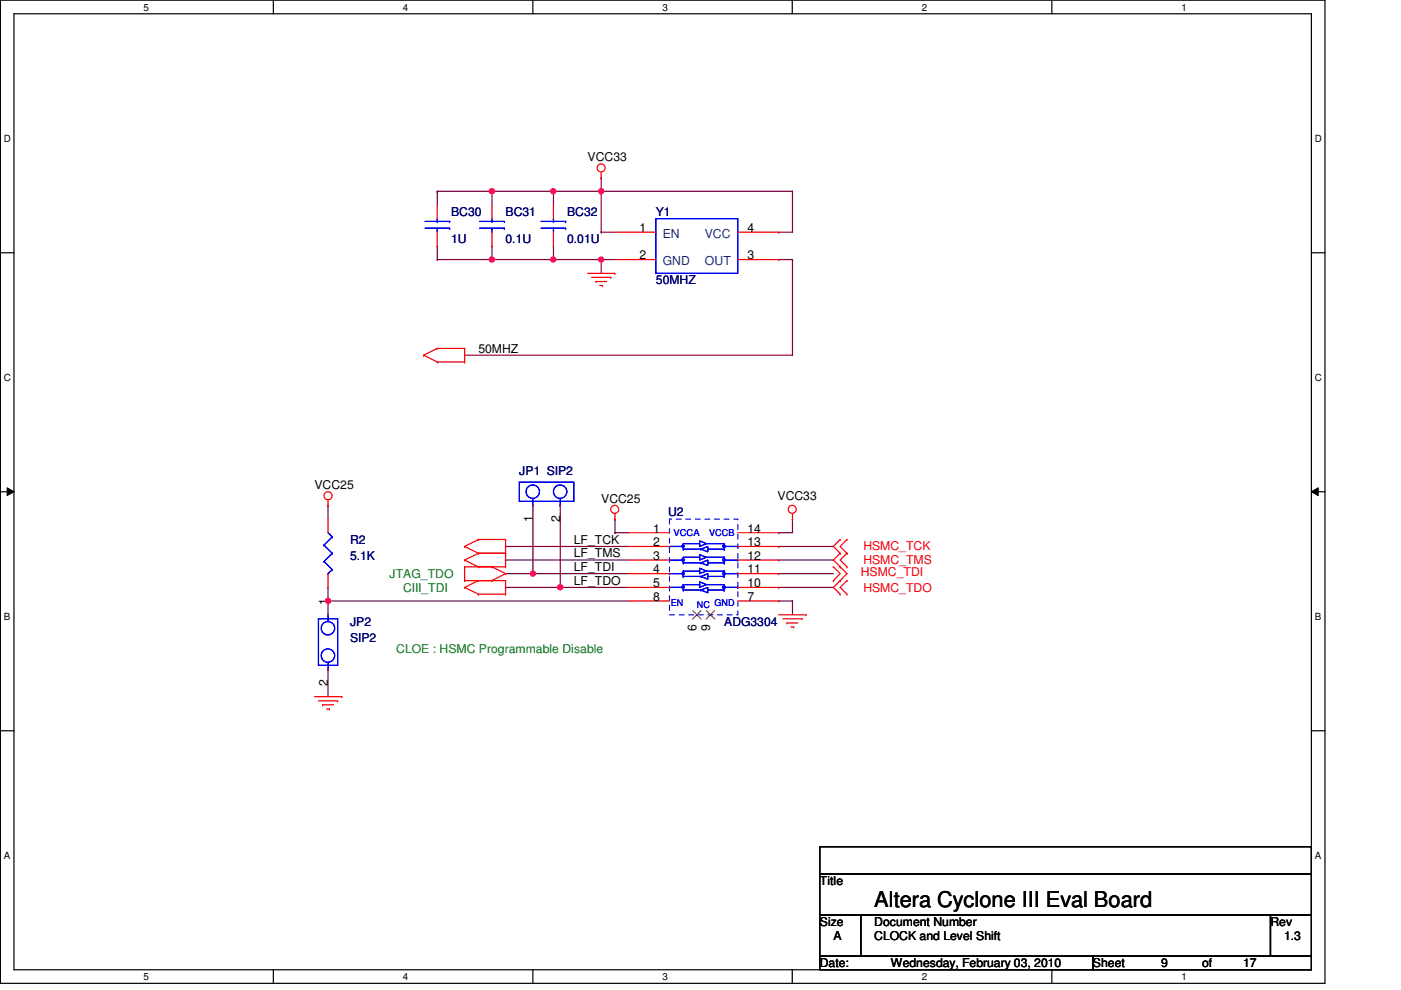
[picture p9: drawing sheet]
<svg xmlns="http://www.w3.org/2000/svg" width="297mm" height="210mm" viewBox="0 0 297 210" stroke-linecap="round" stroke-linejoin="round" font-family="sans-serif">
<path d="M.1 0h280.8v208.5h-280.8zM3 2.9h275v202.7h-275z" fill="none" stroke="#000" stroke-width=".25"/>
<g fill="#fff">
<path d="M30.4 .3h1.2v2.4h-1.2z"/>
<path d="M30.4 205.9h1.2v2.3h-1.2z"/>
</g>
<path d="M58 0v2.9M58 205.6v2.9" fill="none" stroke="#000" stroke-width=".25"/>
<g fill="#fff">
<path d="M85.4 .3h1.2v2.4h-1.2z"/>
<path d="M85.4 205.9h1.2v2.3h-1.2z"/>
</g>
<path d="M113 0v2.9M113 205.6v2.9" fill="none" stroke="#000" stroke-width=".25"/>
<g fill="#fff">
<path d="M140.5 .3h1.1v2.4h-1.1z"/>
<path d="M140.5 205.9h1.1v2.3h-1.1z"/>
</g>
<path d="M168 0v2.9M168 205.6v2.9" fill="none" stroke="#000" stroke-width=".25"/>
<g fill="#fff">
<path d="M195.4 .3h1.2v2.4h-1.2z"/>
<path d="M195.4 205.9h1.2v2.3h-1.2z"/>
</g>
<path d="M223 0v2.9M223 205.6v2.9" fill="none" stroke="#000" stroke-width=".25"/>
<g fill="#fff">
<path d="M250.5 .3h1.1v2.4h-1.1z"/>
<path d="M250.5 205.9h1.1v2.3h-1.1z"/>
<path d="M.8 28.2h1.5v2.4h-1.5z"/>
<path d="M278.8 28.2h1.4v2.4h-1.4z"/>
<path d="M.8 78.9h1.5v2.3h-1.5z"/>
<path d="M278.8 78.9h1.4v2.3h-1.4z"/>
</g>
<path d="M.1 53.6h2.9M278 53.6h2.9" fill="none" stroke="#000" stroke-width=".25"/>
<g fill="#fff">
<path d="M.8 129.6h1.4v2.3h-1.4z"/>
<path d="M278.8 129.6h1.3v2.3h-1.3z"/>
</g>
<path d="M.1 104.3h2.9M278 104.3h2.9" fill="none" stroke="#000" stroke-width=".25"/>
<path d="M1.5 103.4l1.5 .9-1.5 .8zM278 104.3l1.5-.9v1.7z" fill="#000"/>
<path d="M1.5 103.4l1.5 .9-1.5 .8zM278 104.3l1.5-.9v1.7z" fill="none" stroke="#000" stroke-width=".21"/>
<g fill="#fff">
<path d="M.8 180.3h1.4v2.3h-1.4z"/>
<path d="M278.8 180.3h1.3v2.3h-1.3z"/>
</g>
<path d="M.1 154.9h2.9M278 154.9h2.9" fill="none" stroke="#000" stroke-width=".25"/>
<path d="M117.3 52.2h.1M117.3 52.2v2.8M127.5 55h.1M127.5 55h2.9" fill="none" stroke="#7f003f" stroke-width=".25"/>
<circle cx="127.5" cy="55" r=".56" fill="#f0f"/>
<circle cx="127.5" cy="55" r=".56" fill="none" stroke="#f0f" stroke-width=".25"/>
<path d="M127.5 40.6h.1M127.5 40.6h40.5M168 40.6h.1M168 40.6v8.6" fill="none" stroke="#7f003f" stroke-width=".25"/>
<circle cx="127.5" cy="40.6" r=".56" fill="#f0f"/>
<circle cx="127.5" cy="40.6" r=".56" fill="none" stroke="#f0f" stroke-width=".25"/>
<g fill="none" stroke="#7f003f" stroke-width=".25">
<path d="M127.5 37.7h.1M127.5 37.7v11.5M117.3 40.6h.1M117.3 55h.1M117.3 40.6v2.9M117.3 55h10.2M117.3 40.6h10.2M127.5 40.6h.1M127.5 49.2h.1M127.5 49.2h2.9M165.1 55h.1M165.1 55h2.9"/>
<path d="M168 55h.1M168 55v20.3h-69.5M98.5 75.3h.1"/>
</g>
<circle cx="117.3" cy="55" r=".56" fill="#f0f"/>
<circle cx="117.3" cy="55" r=".56" fill="none" stroke="#f0f" stroke-width=".25"/>
<path d="M127.5 55h.1M127.5 55v3M165.1 49.2h.1M165.1 49.2h2.9M165.1 112.9h.1M168 110.1h.1M168 110.1v2.8h-2.9M69.6 127.4h.1M69.6 127.4h63.7M165.1 127.4h.1M165.1 127.4h2.9" fill="none" stroke="#7f003f" stroke-width=".25"/>
<circle cx="69.5" cy="127.4" r=".56" fill="#f0f"/>
<circle cx="69.5" cy="127.4" r=".56" fill="none" stroke="#f0f" stroke-width=".25"/>
<g fill="none" stroke="#7f003f" stroke-width=".25">
<path d="M69.6 107.1h.1M69.6 107.1v3M165.1 115.9h.1M165.1 118.7h.1M165.1 115.9h11.6M165.1 118.7h11.6M69.6 124.5h.1M69.6 127.4h.1M69.6 124.5v5.8M113 121.6h.1M113 121.6h20.3M165.1 121.6h.1"/>
<path d="M165.1 124.5h.1M165.1 121.6h11.6M165.1 124.5h11.6M69.6 141.9h.1M69.6 141.9v5.8"/>
</g>
<circle cx="113" cy="121.6" r=".56" fill="#f0f"/>
<circle cx="113" cy="121.6" r=".56" fill="none" stroke="#f0f" stroke-width=".25"/>
<path d="M107.2 115.9h.1M107.2 118.7h.1M107.2 115.9h26.1M107.2 118.7h26.1M113 107.1h.1M113 107.1v14.5M118.8 107.1h.1M118.8 107.1v17.4M118.8 124.5h.1M118.8 124.5h14.5" fill="none" stroke="#7f003f" stroke-width=".25"/>
<circle cx="118.8" cy="124.5" r=".56" fill="#f0f"/>
<circle cx="118.8" cy="124.5" r=".56" fill="none" stroke="#f0f" stroke-width=".25"/>
<path d="M104.3 40.6h.1M104.3 40.6v2.9M104.3 40.6h13M130.4 110.1h.1M130.4 112.9h.1M130.4 110.1v2.8M130.4 112.9h2.9M168 127.4h.1M168 127.4v2.9" fill="none" stroke="#7f003f" stroke-width=".25"/>
<circle cx="117.3" cy="40.6" r=".56" fill="#f0f"/>
<circle cx="117.3" cy="40.6" r=".56" fill="none" stroke="#f0f" stroke-width=".25"/>
<circle cx="104.3" cy="40.6" r=".56" fill="#f0f"/>
<circle cx="104.3" cy="40.6" r=".56" fill="none" stroke="#f0f" stroke-width=".25"/>
<path d="M104.3 55h.1M104.3 55h13" fill="none" stroke="#7f003f" stroke-width=".25"/>
<circle cx="104.3" cy="55" r=".56" fill="#f0f"/>
<circle cx="104.3" cy="55" r=".56" fill="none" stroke="#f0f" stroke-width=".25"/>
<path d="M92.7 55h.1M92.7 52.2h.1M92.7 40.6h.1M92.7 40.6v2.9M92.7 52.2v2.8M92.7 40.6h11.6M104.3 52.2h.1M104.3 52.2v2.8h-11.6M107.2 124.5h.1M107.2 121.6h.1M107.2 124.5h11.6M107.2 121.6h5.8" fill="none" stroke="#7f003f" stroke-width=".25"/>
<g fill="none" stroke="#f00" stroke-width=".25">
<path d="M127.5 37.7h.1M127.5 36.5v1.2M124.6 58h5.8M125.4 58.8h4.1M126.3 59.7h.1M126.3 59.7h2.3M129.5 58.8h.1M130.4 58h.1M130.4 49.2h8.7M130.4 55h8.7M156.4 49.2h8.7M156.4 55h8.7"/>
<path d="M89.8 75.3h.1M89.8 75.3l2.9 1.5M92.7 73.9h.1M92.7 76.8h.1M92.7 73.9l-2.9 1.4M92.7 73.9h5.8M92.7 76.8h5.8M98.5 73.9h.1M98.5 76.8h.1M98.5 73.9v2.9M127.2 60.5h.6M127.8 60.5h.1"/>
<path d="M69.6 107.1h.1M69.6 106v1.1M69.6 110.1v2.8M98.5 115.9h.1M98.5 118.7h.1M98.5 115.9l2.9 1.4M98.5 118.7l2.9 1.5M101.4 114.4h.1M101.4 117.3h.1M101.4 114.4l-2.9 1.5M101.4 114.4h5.8M101.4 117.3h5.8"/>
<path d="M101.4 117.3l-2.9 1.4M107.2 114.4h.1M107.2 117.3h.1M107.2 114.4v5.8M130.4 110.1h.1M130.4 108.9v1.2M168 110.1h.1M168 108.9v1.2M178.1 114.4h.1M178.1 117.3h.1M178.1 114.4l-1.4 1.5 1.4 1.4M178.1 117.3l-1.4 1.4 1.4 1.5"/>
<path d="M179.6 117.3h.1M179.6 114.4h.1M179.6 114.4l-1.5 1.5 1.5 1.4M179.6 117.3l-1.5 1.4 1.5 1.5M69.6 130.3h.1M69.6 121.6v2.9M98.5 124.5h.1M98.5 123.1h.1M98.5 120.2h.1M98.5 120.2v2.9M98.5 123.1h8.7M98.5 124.5l2.9 1.5"/>
<path d="M98.5 120.2h8.7M101.4 123.1h.1M101.4 126h.1M101.4 120.2h.1M101.4 123.1l-2.9 1.4M101.4 126h5.8M104.3 123.1h.1M104.3 120.2h.1M104.3 120.2l2.9 1.4M107.2 123.1h.1M107.2 126h.1M107.2 121.6h.1"/>
<path d="M107.2 120.2h.1M107.2 123.1v2.9M107.2 121.6l-2.9 1.5M165.1 130.3h5.8M166 131.2h4M166.8 132.1h.1M166.8 132.1h2.4M167.7 132.9h.6M168.3 132.9h.1M170 131.2h.1M170.9 130.3h.1M176.7 123.1h.1"/>
<path d="M176.7 120.2h.1M176.7 120.2l1.4 1.4-1.4 1.5M178.1 120.2h.1M178.1 123.1h.1M178.1 126h.1M178.1 123.1l-1.4 1.4 1.4 1.5M178.1 120.2l1.5 1.4-1.5 1.5M179.6 120.2h.1M179.6 126h.1M179.6 123.1h.1M179.6 123.1l-1.5 1.4 1.5 1.5M66.7 147.7h5.8"/>
<path d="M67.5 148.6h4.1M68.4 149.4h.1M68.4 149.4h2.3M69.3 150.3h.5M69.6 141.9h.1M69.8 150.3h.1M71.6 148.6h.1M72.5 147.7h.1"/>
<circle cx="127.5" cy="35.6" r=".85"/>
<circle cx="69.5" cy="105.1" r=".85"/>
<circle cx="130.3" cy="108" r=".85"/>
<circle cx="168" cy="108" r=".85"/>
</g>
<path d="M173.8 179.5h104.2v5.8h-104.2zM173.8 185.3h104.2v8.7h-104.2zM173.8 194h8.7v8.7h-8.7zM182.5 194h86.9v8.7h-86.9zM269.4 194h8.6v8.7h-8.6zM173.8 202.7h57.9v2.9h-57.9zM231.7 202.7h46.3v2.9h-46.3z" fill="none" stroke="#000" stroke-width=".25"/>
<g fill="none" stroke="#00f" stroke-width=".25">
<path d="M139.1 46.4h17.3v11.6h-17.3zM68.7 115.6h.1M68.7 119h.1M68.7 115.6l1.7 1.7M68.7 119l1.7 1.8M69.6 112.9l.8 .9M70.4 113.8h.1M70.4 117.3h.1M70.4 113.8l-1.7 1.8M70.4 117.3l-1.7 1.7M141.9 115.9h.1M141.9 115.9h3"/>
<path d="M144.9 116.4h.1M144.9 116.4h3.7M148.3 114.7l1.5 .6-1.5 .6zM148.3 115.3h.1M148.3 115.3h-3.4v1.1M148.6 116.4l1.5-.5v1.1zM148.6 116.4h.1M149.8 115.3h3.7M150.1 116.4h3.4M153.5 116.4h.1M153.5 115.3h.1M153.5 115.9h2.9"/>
<path d="M153.5 115.3v1.1M156.4 115.9h.1M67.5 131.2h4.1v9.9h-4.1zM69.6 130.3h.1M69.6 121.6h.1M69.6 130.3v1.5M70.4 120.8h.1M70.4 120.8l-.8 .8M69.6 141.9h.1M69.6 140.5v1.4"/>
<circle cx="69.5" cy="133.2" r="1.43"/>
<circle cx="69.5" cy="139" r="1.43"/>
</g>
<path d="M141.9 110.1h14.5v20.2h-14.5z" fill="none" stroke="#fff" stroke-width=".21" stroke-dasharray="1 1 1 1 1 1 1 1"/>
<path d="M141.9 110.1h14.5v20.2h-14.5z" fill="none" stroke="#00f" stroke-width=".21" stroke-dasharray="1 1 1 1 1 1 1 1"/>
<circle cx="153.5" cy="115.8" r=".27" fill="#00f"/>
<circle cx="153.5" cy="115.8" r=".27" fill="none" stroke="#00f" stroke-width=".25"/>
<circle cx="144.8" cy="115.8" r=".26" fill="#00f"/>
<g fill="none" stroke="#00f" stroke-width=".25">
<path d="M141.9 118.7h.1M141.9 118.7h3M148.3 117.6l1.5 .6-1.5 .5z"/>
<circle cx="144.8" cy="115.8" r=".26"/>
</g>
<circle cx="144.8" cy="118.7" r=".27" fill="#00f"/>
<g fill="none" stroke="#00f" stroke-width=".25">
<path d="M144.9 119.3h.1M144.9 119.3h3.7M148.3 118.2h.1M148.3 118.2h-3.4v1.1M148.6 119.3l1.5-.6v1.2zM148.6 119.3h.1M153.5 119.3h.1M153.5 118.2v1.1"/>
<circle cx="144.8" cy="118.7" r=".27"/>
</g>
<circle cx="153.5" cy="118.7" r=".29" fill="#00f"/>
<g fill="none" stroke="#00f" stroke-width=".25">
<path d="M149.8 118.2h3.7M150.1 119.3h3.4M153.5 119.3h.1M153.5 118.2h.1M153.5 118.7h2.9M156.4 118.7h.1M141.9 121.6h.1M141.9 121.6h3M148.3 120.5l1.5 .6-1.5 .5z"/>
<circle cx="153.5" cy="118.7" r=".29"/>
</g>
<circle cx="144.8" cy="121.6" r=".26" fill="#00f"/>
<g fill="none" stroke="#00f" stroke-width=".25">
<path d="M144.9 122.2h.1M144.9 122.2h3.7M148.3 121.1h.1M148.3 121.1h-3.4v1.1M148.6 122.2l1.5-.6v1.2zM148.6 122.2h.1M153.5 122.2h.1M153.5 121.1v1.1"/>
<circle cx="144.8" cy="121.6" r=".26"/>
</g>
<circle cx="153.5" cy="121.6" r=".27" fill="#00f"/>
<g fill="none" stroke="#00f" stroke-width=".25">
<path d="M141.9 124.5h.1M141.9 124.5h3M148.3 123.4l1.5 .6-1.5 .5zM149.8 121.1h3.7M150.1 122.2h3.4M153.5 122.2h.1M153.5 121.1h.1M153.5 121.6h2.9M156.4 121.6h.1"/>
<circle cx="153.5" cy="121.6" r=".27"/>
</g>
<circle cx="144.8" cy="124.5" r=".27" fill="#00f"/>
<g fill="none" stroke="#00f" stroke-width=".25">
<path d="M144.9 125.1h.1M144.9 125.1h3.7M148.3 124h.1M148.3 124h-3.4v1.1M148.6 125.1l1.5-.6v1.2zM148.6 125.1h.1M153.5 125.1h.1M153.5 124v1.1"/>
<circle cx="144.8" cy="124.5" r=".27"/>
</g>
<circle cx="153.5" cy="124.5" r=".29" fill="#00f"/>
<g fill="none" stroke="#00f" stroke-width=".25">
<path d="M141.9 115.9h.1M141.9 115.9h3M144.9 116.4h.1M144.9 116.4h3.7M148.3 114.7l1.5 .6-1.5 .6zM148.3 115.3h.1M148.3 115.3h-3.4v1.1M148.6 116.4l1.5-.5v1.1zM148.6 116.4h.1M149.8 115.3h3.7M150.1 116.4h3.4M153.5 116.4h.1"/>
<path d="M153.5 115.3h.1M153.5 115.9h2.9M153.5 115.3v1.1M156.4 115.9h.1M149.8 124h3.7M150.1 125.1h3.4M153.5 125.1h.1M153.5 124h.1M153.5 124.5h2.9M156.4 124.5h.1"/>
<circle cx="153.5" cy="124.5" r=".29"/>
</g>
<path d="M141.9 110.1h14.5v20.2h-14.5z" fill="none" stroke="#fff" stroke-width=".21" stroke-dasharray="1 1 1 1 1 1 1 1"/>
<path d="M141.9 110.1h14.5v20.2h-14.5z" fill="none" stroke="#00f" stroke-width=".21" stroke-dasharray="1 1 1 1 1 1 1 1"/>
<circle cx="153.5" cy="115.8" r=".27" fill="#00f"/>
<circle cx="153.5" cy="115.8" r=".27" fill="none" stroke="#00f" stroke-width=".25"/>
<circle cx="144.8" cy="115.8" r=".26" fill="#00f"/>
<g fill="none" stroke="#00f" stroke-width=".25">
<path d="M141.9 118.7h.1M141.9 118.7h3M148.3 117.6l1.5 .6-1.5 .5z"/>
<circle cx="144.8" cy="115.8" r=".26"/>
</g>
<circle cx="144.8" cy="118.7" r=".27" fill="#00f"/>
<g fill="none" stroke="#00f" stroke-width=".25">
<path d="M144.9 119.3h.1M144.9 119.3h3.7M148.3 118.2h.1M148.3 118.2h-3.4v1.1M148.6 119.3l1.5-.6v1.2zM148.6 119.3h.1M153.5 119.3h.1M153.5 118.2v1.1"/>
<circle cx="144.8" cy="118.7" r=".27"/>
</g>
<circle cx="153.5" cy="118.7" r=".29" fill="#00f"/>
<g fill="none" stroke="#00f" stroke-width=".25">
<path d="M149.8 118.2h3.7M150.1 119.3h3.4M153.5 119.3h.1M153.5 118.2h.1M153.5 118.7h2.9M156.4 118.7h.1M141.9 121.6h.1M141.9 121.6h3M148.3 120.5l1.5 .6-1.5 .5z"/>
<circle cx="153.5" cy="118.7" r=".29"/>
</g>
<circle cx="144.8" cy="121.6" r=".26" fill="#00f"/>
<g fill="none" stroke="#00f" stroke-width=".25">
<path d="M144.9 122.2h.1M144.9 122.2h3.7M148.3 121.1h.1M148.3 121.1h-3.4v1.1M148.6 122.2l1.5-.6v1.2zM148.6 122.2h.1M153.5 122.2h.1M153.5 121.1v1.1"/>
<circle cx="144.8" cy="121.6" r=".26"/>
</g>
<circle cx="153.5" cy="121.6" r=".27" fill="#00f"/>
<g fill="none" stroke="#00f" stroke-width=".25">
<path d="M141.9 124.5h.1M141.9 124.5h3M148.3 123.4l1.5 .6-1.5 .5zM149.8 121.1h3.7M150.1 122.2h3.4M153.5 122.2h.1M153.5 121.1h.1M153.5 121.6h2.9M156.4 121.6h.1"/>
<circle cx="153.5" cy="121.6" r=".27"/>
</g>
<circle cx="144.8" cy="124.5" r=".27" fill="#00f"/>
<g fill="none" stroke="#00f" stroke-width=".25">
<path d="M144.9 125.1h.1M144.9 125.1h3.7M148.3 124h.1M148.3 124h-3.4v1.1M148.6 125.1l1.5-.6v1.2zM148.6 125.1h.1M153.5 125.1h.1M153.5 124v1.1"/>
<circle cx="144.8" cy="124.5" r=".27"/>
</g>
<circle cx="153.5" cy="124.5" r=".29" fill="#00f"/>
<g fill="none" stroke="#00f" stroke-width=".25">
<path d="M90.1 48.4h5.2M90.1 46.9h5.2M92.7 46.9h.1M92.7 48.4h.1M92.7 46.4v.5M92.7 48.4v.8M95.3 48.4h.1M95.3 46.9h.1M101.7 48.4h5.2M101.7 46.9h5.2M104.3 46.9h.1M104.3 48.4h.1"/>
<path d="M104.3 46.4v.5M104.3 48.4v.8M106.9 48.4h.1M106.9 46.9h.1M114.7 48.4h5.2M114.7 46.9h5.2M117.3 46.9h.1M117.3 48.4h.1M117.3 46.4v.5M117.3 48.4v.8M119.9 48.4h.1M119.9 46.9h.1"/>
<path d="M110.1 102.2h11.6v4.1h-11.6zM113 107.1h.1M113 105.7v1.4M118.8 107.1h.1M118.8 105.7v1.4M149.8 124h3.7M150.1 125.1h3.4M153.5 125.1h.1M153.5 124h.1M153.5 124.5h2.9M156.4 124.5h.1"/>
<circle cx="113" cy="104.2" r="1.43"/>
<circle cx="118.8" cy="104.2" r="1.43"/>
<circle cx="153.5" cy="124.5" r=".29"/>
</g>
<g fill="none" stroke="#f00" stroke-width=".25">
<path d="M92.7 43.5v2.9M92.7 49.2v3M104.3 43.5v2.9M104.3 49.2v3M117.3 43.5v2.9M117.3 49.2v3M113 107.1h.1M118.8 107.1h.1M133.3 115.9h8.6M133.3 118.7h8.6M133.3 112.9h8.6M156.4 115.9h8.7"/>
<path d="M156.4 118.7h8.7M156.4 112.9h8.7M133.3 121.6h8.6M133.3 124.5h8.6M133.3 127.4h8.6M147.7 130.3h.1M150.6 130.3h.1M156.4 121.6h8.7M156.4 124.5h8.7M156.4 127.4h8.7"/>
</g>
<path d="M146.9 129.5l1.8 1.8M148.6 129.5l-1.8 1.8M149.7 129.5l1.8 1.8M151.5 129.5l-1.8 1.8" fill="none" stroke="#7f3f00" stroke-width=".21"/>
<circle cx="127.5" cy="55" r=".56" fill="#f0f"/>
<circle cx="127.5" cy="55" r=".56" fill="none" stroke="#f0f" stroke-width=".25"/>
<circle cx="127.5" cy="40.6" r=".56" fill="#f0f"/>
<circle cx="127.5" cy="40.6" r=".56" fill="none" stroke="#f0f" stroke-width=".25"/>
<circle cx="117.3" cy="55" r=".56" fill="#f0f"/>
<circle cx="117.3" cy="55" r=".56" fill="none" stroke="#f0f" stroke-width=".25"/>
<circle cx="69.5" cy="127.4" r=".56" fill="#f0f"/>
<circle cx="69.5" cy="127.4" r=".56" fill="none" stroke="#f0f" stroke-width=".25"/>
<circle cx="113" cy="121.6" r=".56" fill="#f0f"/>
<circle cx="113" cy="121.6" r=".56" fill="none" stroke="#f0f" stroke-width=".25"/>
<circle cx="118.8" cy="124.5" r=".56" fill="#f0f"/>
<circle cx="118.8" cy="124.5" r=".56" fill="none" stroke="#f0f" stroke-width=".25"/>
<circle cx="117.3" cy="40.6" r=".56" fill="#f0f"/>
<circle cx="117.3" cy="40.6" r=".56" fill="none" stroke="#f0f" stroke-width=".25"/>
<circle cx="104.3" cy="40.6" r=".56" fill="#f0f"/>
<circle cx="104.3" cy="40.6" r=".56" fill="none" stroke="#f0f" stroke-width=".25"/>
<circle cx="104.3" cy="55" r=".56" fill="#f0f"/>
<circle cx="104.3" cy="55" r=".56" fill="none" stroke="#f0f" stroke-width=".25"/>
<g font-size="4.6">
<text x="185.4" y="192.4">Altera Cyclone IIIIIIIII Eval Board</text>
<text x="185.4" y="192.4">Altera Cyclone</text>
<text x="221.7" y="192.4">Eval Board</text>
</g>
<g font-size="2.6">
<text x="124.6" y="34.2">VCC33</text>
<text x="135.6" y="49.2">1</text>
<text x="158.5" y="49.2">4</text>
<text x="135.6" y="55">2</text>
<text x="158.5" y="55">3</text>
<text x="101.4" y="74.8">50MHZ</text>
<text x="66.7" y="103.7">VCC25</text>
<text x="127.5" y="106.6">VCC25</text>
<text x="164.8" y="106">VCC33</text>
<text x="112.9" y="110.6" transform="rotate(-90 112.9 110.6)">1</text>
<text x="118.7" y="110.6" transform="rotate(-90 118.7 110.6)">2</text>
<text x="138.5" y="112.9">1</text>
<text x="158.5" y="112.9">14</text>
<text x="121.7" y="115.3">LF_TCK</text>
<text x="121.7" y="118.2">LF_TMS</text>
<text x="138.5" y="115.8">2</text>
<text x="138.5" y="118.7">3</text>
<text x="158.5" y="115.8">13</text>
<text x="158.5" y="118.7">12</text>
<text x="121.7" y="124">LF_TDO</text>
<text x="121.7" y="121.1">LF_TDI</text>
<text x="138.5" y="121.6">4</text>
<text x="138.5" y="124.5">5</text>
<text x="158.5" y="121.6">11</text>
<text x="158.5" y="124.5">10</text>
<text x="69.5" y="128.3" transform="rotate(-90 69.5 128.3)">1</text>
<text x="138.5" y="127.4">8</text>
<text x="158.5" y="127.4">7</text>
<text x="147.7" y="133.8" transform="rotate(-90 147.7 133.8)">6</text>
<text x="150.6" y="133.8" transform="rotate(-90 150.6 133.8)">9</text>
<text x="69.5" y="145.4" transform="rotate(-90 69.5 145.4)">2</text>
<text x="173.8" y="187.7">Title</text>
<text x="173.8" y="196.3">Size</text>
<text x="185.4" y="196.3">Document Number</text>
<text x="269.4" y="196.3">Rev</text>
<text x="176.7" y="199.3">A</text>
<text x="185.4" y="199.3">CLOCK and Level Shift</text>
<text x="272.2" y="199.3">1.3</text>
<text x="173.8" y="205.1">Date:</text>
<text x="188.8" y="205.1">Wednesday, February 03, 2010</text>
<text x="231.7" y="205.1">Sheet</text>
<text x="246.2" y="205.1">9</text>
<text x="254.9" y="205.1">of</text>
<text x="263.6" y="205.1">17</text>
</g>
<g font-size="2.6" fill="#00007f">
<text x="95.6" y="45.8">BC30</text>
<text x="107.2" y="45.8">BC31</text>
<text x="120.2" y="45.8">BC32</text>
<text x="139.1" y="45.8">Y1</text>
<text x="95.6" y="51.6">1U</text>
<text x="107.2" y="51.6">0.1U</text>
<text x="120.2" y="51.6">0.01U</text>
<text x="139.1" y="60.3">50MHZ</text>
<text x="110.1" y="100.8">JP1 SIP2</text>
<text x="141.6" y="109.5">U2</text>
<text x="74.2" y="115.3">R2</text>
<text x="74.2" y="118.7">5.1K</text>
<text x="74.2" y="136.1">SIP2</text>
<text x="74.2" y="132.7">JP2</text>
<text x="153.5" y="132.7">ADG3304</text>
</g>
<g font-size="2.6" fill="#003f7f">
<text x="140.5" y="50.4">EN</text>
<text x="149.4" y="50.4">VCC</text>
<text x="140.5" y="56.2">GND</text>
<text x="149.4" y="56.2">OUT</text>
</g>
<g font-size="2.6" fill="#f00">
<text x="183" y="116.7">HSMC_TCK</text>
<text x="183" y="119.6">HSMC_TMS</text>
<text x="182.5" y="122.2">HSMC_TDI</text>
<text x="183" y="125.4">HSMC_TDO</text>
</g>
<g font-size="2.6" fill="#007f00">
<text x="82.6" y="122.5">JTAG_TDO</text>
<text x="85.5" y="125.4">CIII_TDI</text>
<text x="84" y="138.4">CLOE : HSMC Programmable Disable</text>
</g>
<g font-size="2.1">
<text x="30.4" y="2.2">5</text>
<text x="85.4" y="2.2">4</text>
<text x="140.5" y="2.2">3</text>
<text x="195.4" y="2.2">2</text>
<text x="250.5" y="2.2">1</text>
<text x=".8" y="30.1">D</text>
<text x="278.8" y="30.1">D</text>
<text x=".8" y="80.8">C</text>
<text x="278.8" y="80.8">C</text>
<text x=".8" y="131.5">B</text>
<text x="278.8" y="131.5">B</text>
<text x=".8" y="182.2">A</text>
<text x="278.8" y="182.2">A</text>
<text x="30.4" y="207.8">5</text>
<text x="85.4" y="207.8">4</text>
<text x="140.5" y="207.8">3</text>
<text x="195.4" y="207.8">2</text>
<text x="250.5" y="207.8">1</text>
</g>
<g font-size="2" fill="#00f">
<text x="142.8" y="113.6">VCCA</text>
<text x="150.4" y="113.6">VCCB</text>
<text x="142.2" y="128.4">EN</text>
<text x="147.7" y="128.9">NC</text>
<text x="151.5" y="128.4">GND</text>
</g>
</svg>
